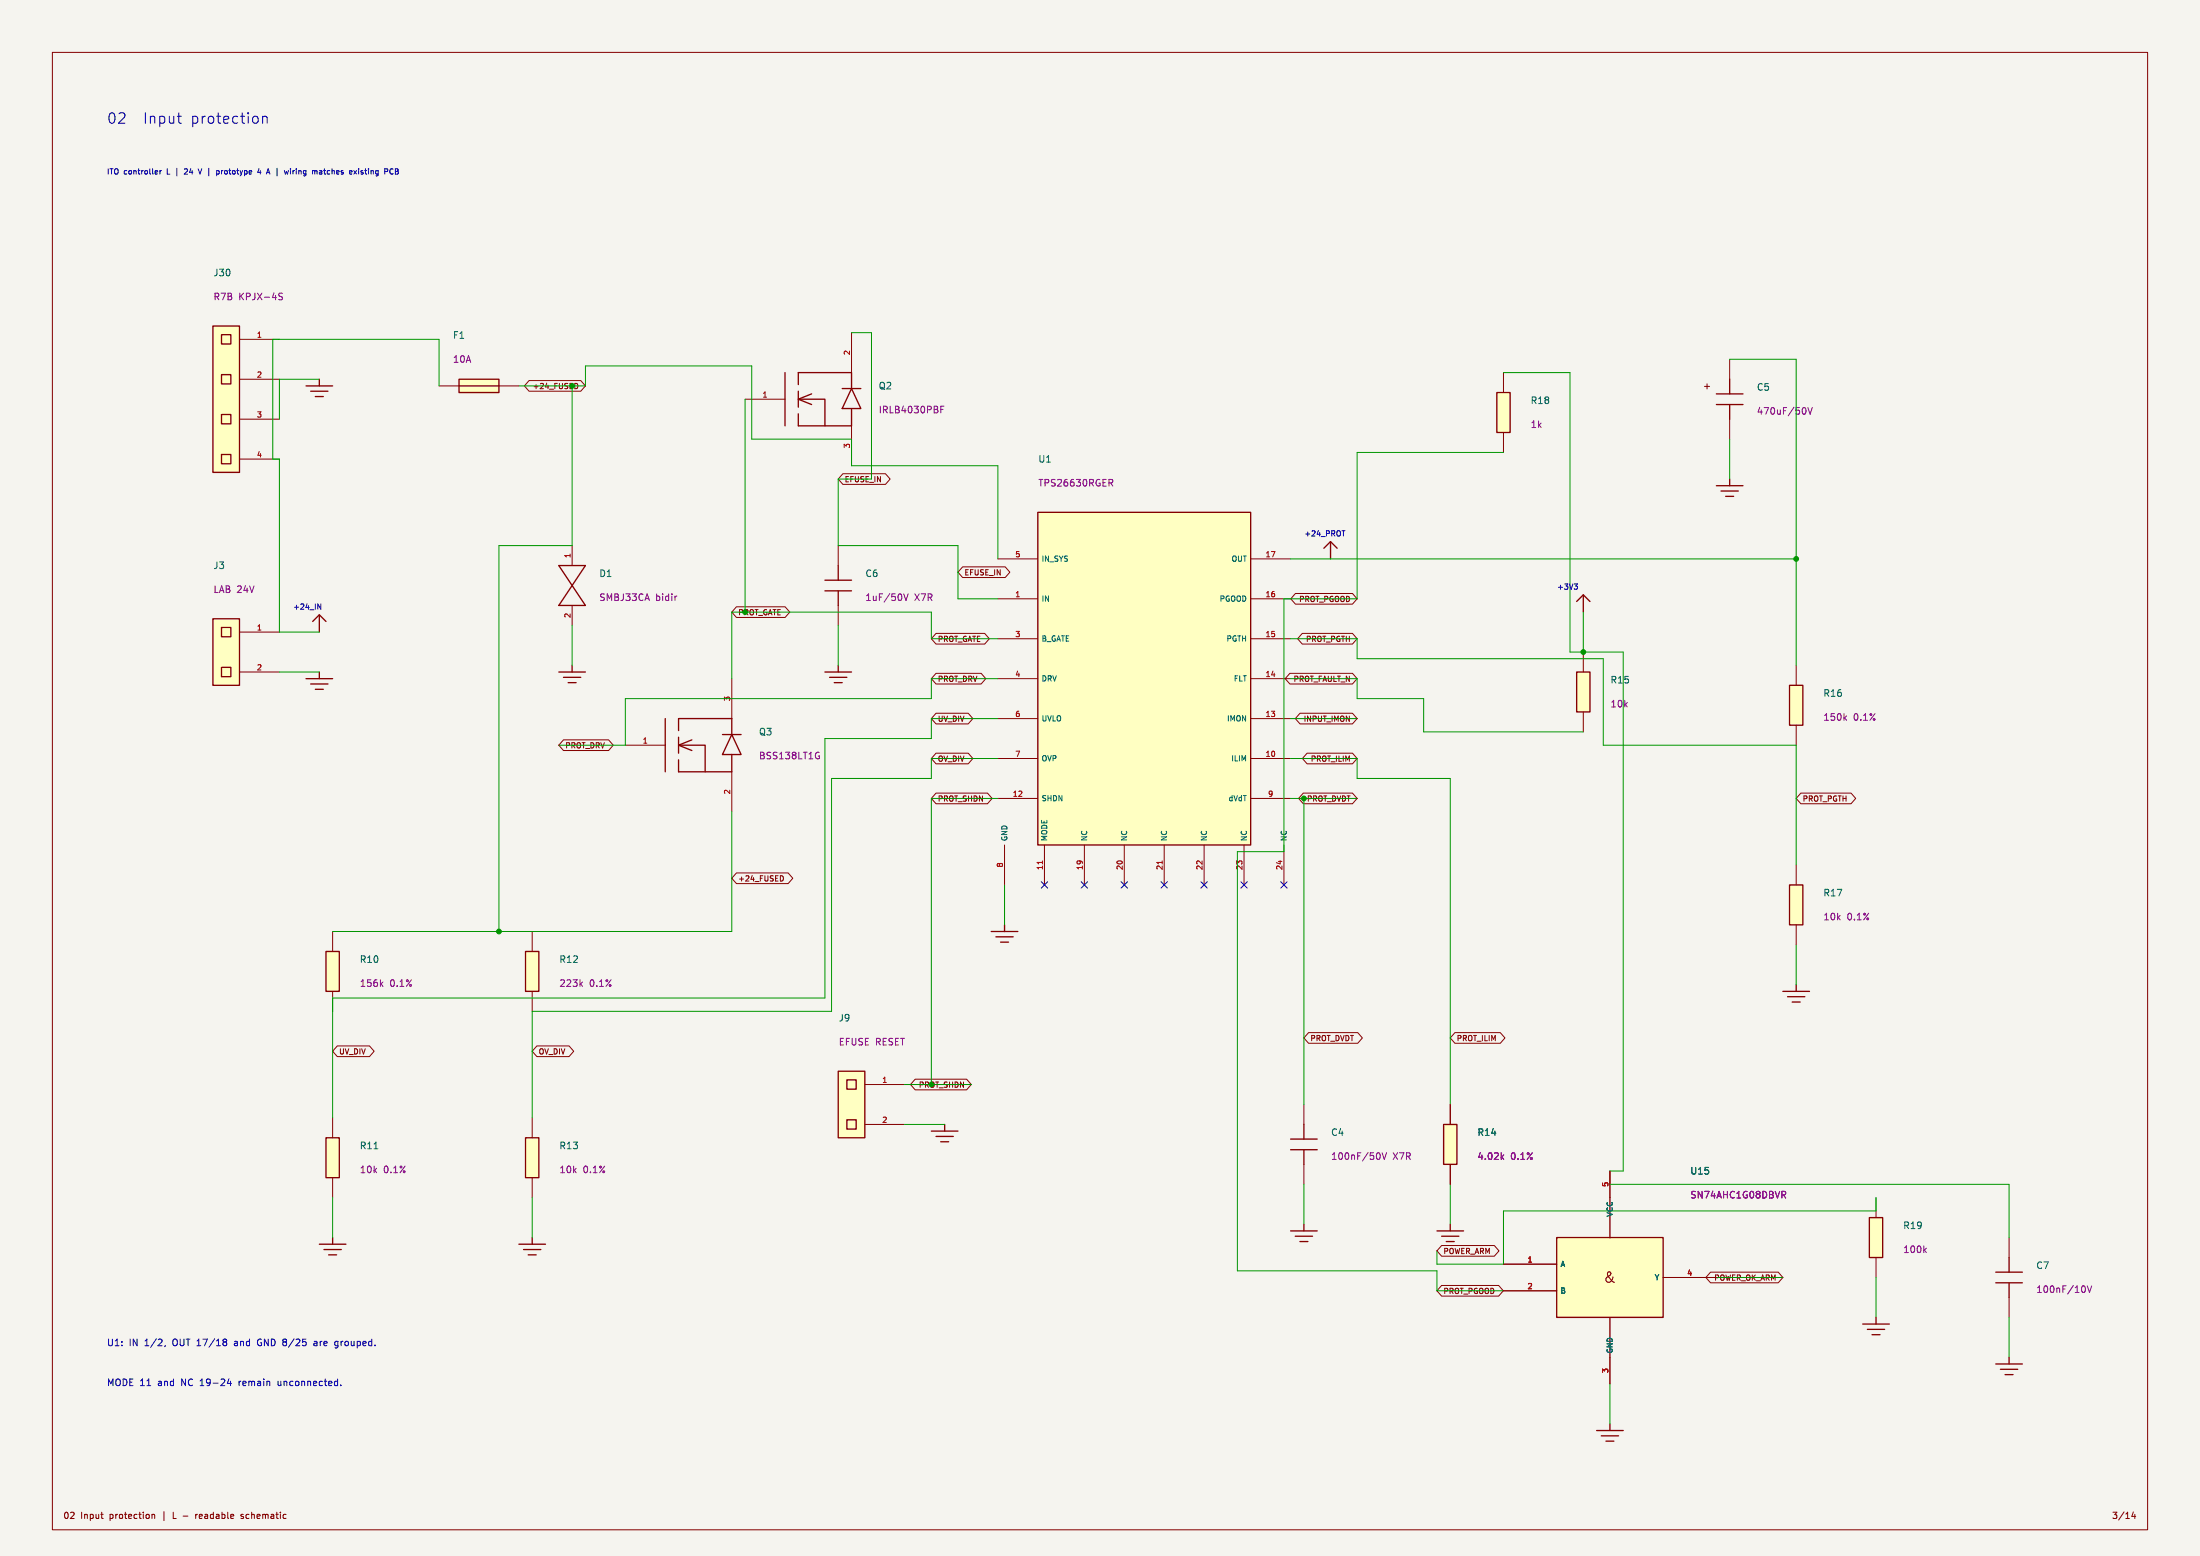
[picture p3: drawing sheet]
<svg xmlns="http://www.w3.org/2000/svg" width="420mm" height="297mm" viewBox="0 0 420 297" stroke-linecap="round" stroke-linejoin="round" font-family="sans-serif">
<path d="M0 0h420v297h-420z" fill="#f5f4ef" stroke="#f5f4ef" stroke-width=".19"/>
<path d="M10 10h400v282h-400zM19.2 289h.5M19.6 289.8h.1M29 289.2l.5-.1v.7M29 289v.8M33.1 288.6v1.2h.5M35 289.4h.9M37.4 289v.8M37.7 289l-.3 .3M46.4 289.1l-.2-.1-.2 .2v.2l.4 .1v.3h-.4M407.3 288.6l-.3 .8h.7M407.5 289v.8" fill="none" stroke="#840000" stroke-width=".19"/>
<g fill="#ffffc2">
<path d="M160 204.5h5.1v12.7h-5.1z"/>
<path d="M161.7 206.1h1.7v1.8h-1.7z"/>
<path d="M161.7 213.7h1.7v1.8h-1.7z"/>
</g>
<path d="M340.4 189.2h5M341.2 190.2h3.4M342.1 191.3h1.6M342.9 188v1.2M160 204.5h5.1v12.7h-5.1zM161.7 206.1h1.7v1.8h-1.7zM161.7 213.7h1.7v1.8h-1.7z" fill="none" stroke="#840000" stroke-width=".25"/>
<path d="M165.1 207h7.6M165.1 214.6h7.6" fill="none" stroke="#840000" stroke-width=".19"/>
<path d="M100.3 217.2h2.6v7.6h-2.6z" fill="#ffffc2"/>
<g fill="none" stroke="#840000" stroke-width=".25">
<path d="M100.3 217.2h2.6v7.6h-2.6zM177.8 215.9h5.1M178.7 216.9h3.3M179.6 217.9h1.5M180.3 214.6v1.3M246.4 217.4h5.1M246.4 219.5h5.1M248.9 214.6v2.8M248.9 219.5v2.7M61 237.5h5M61.8 238.5h3.4M62.7 239.5h1.6"/>
<path d="M63.5 236.2v1.3M99.1 237.5h5M99.9 238.5h3.4M100.8 239.5h1.6M101.6 236.2v1.3M246.4 234.9h5.1M247.3 236h3.3M248.2 237h1.5M248.9 233.7v1.2M355.6 252.7h5.1M356.5 253.7h3.3M357.4 254.8h1.5"/>
<path d="M358.1 251.5v1.2M381 242.8h5.1M381 244.9h5.1M383.5 240v2.8M383.5 244.9v2.7M383.5 259.1v1.2M381 260.3h5.1M381.9 261.4h3.3M382.8 262.4h1.5"/>
</g>
<path d="M101.6 213.4v3.8M248.9 210.8v3.8M101.6 224.8v3.8M248.9 222.2v3.9M383.5 236.2v3.8M383.5 247.6v3.9" fill="none" stroke="#840000" stroke-width=".19"/>
<path d="M263.2 220a.79 .79 0 0 1 0 1.3M263.8 220l.5 1.3 .4-1.3M397.8 245.4a.79 .79 0 0 1 0 1.3M398.5 245.4l.4 1.3 .4-1.3" fill="none" stroke="#840084" stroke-width=".19"/>
<path d="M62.2 217.2h2.6v7.6h-2.6z" fill="#ffffc2"/>
<path d="M189.2 177.8h5.1M190.1 178.8h3.3M191 179.8h1.5M191.8 176.5v1.3M62.2 217.2h2.6v7.6h-2.6z" fill="none" stroke="#840000" stroke-width=".25"/>
<path d="M63.5 213.4v3.8M63.5 224.8v3.8" fill="none" stroke="#840000" stroke-width=".19"/>
<path d="M71.4 219.3h.7" fill="none" stroke="#006464" stroke-width=".19"/>
<path d="M275.6 214.6h2.5v7.6h-2.5z" fill="#ffffc2"/>
<path d="M58.4 129.5h5.1M59.3 130.6h3.3M60.2 131.6h1.5M61 128.3v1.2M275.6 214.6h2.5v7.6h-2.5zM274.3 234.9h5.1M275.2 236h3.3M276.1 237h1.5M276.9 233.7v1.2" fill="none" stroke="#840000" stroke-width=".25"/>
<path d="M276.9 210.8v3.8M276.9 222.2v3.9" fill="none" stroke="#840000" stroke-width=".19"/>
<path d="M286.7 220.8l.4 .5M287.1 220.5l-.5 .4" fill="none" stroke="#840084" stroke-width=".19"/>
<g fill="#ffffc2">
<path d="M40.6 118.1h5.1v12.7h-5.1z"/>
<path d="M42.3 119.8h1.8v1.7h-1.8z"/>
<path d="M42.3 127.4h1.8v1.8h-1.8z"/>
</g>
<path d="M40.6 118.1h5.1v12.7h-5.1zM42.3 119.8h1.8v1.7h-1.8zM42.3 127.4h1.8v1.8h-1.8zM127 137.2v10.1M129.5 139.4v-2.2h10.2v3M129.5 142.2h5.1v5.1M129.5 140.7v3.1M132.1 141.2l-2.6 1 2.6 1.1M137.9 140.2h3.6M139.7 140.2l1.8 3.8h-3.6zM139.7 144v3.3h-10.2v-2.3" fill="none" stroke="#840000" stroke-width=".25"/>
<path d="M45.7 120.7h7.6M45.7 128.3h7.6M139.7 129.5v7.7M119.4 142.2h7.6M139.7 147.3v7.6" fill="none" stroke="#840000" stroke-width=".19"/>
<path d="M156.1 143.6h.3M156.2 144.3h.2v.4l-.3 .2" fill="none" stroke="#840084" stroke-width=".19"/>
<path d="M62.2 181.6h2.6v7.6h-2.6z" fill="#ffffc2"/>
<path d="M62.2 181.6h2.6v7.6h-2.6z" fill="none" stroke="#840000" stroke-width=".25"/>
<path d="M63.5 177.8v3.8M63.5 189.2v3.8" fill="none" stroke="#840000" stroke-width=".19"/>
<path d="M72.7 187.8l.4 .5M73.1 187.4l-.5 .5" fill="none" stroke="#840084" stroke-width=".19"/>
<path d="M297.2 236.2h20.3v15.3h-20.3z" fill="#ffffc2"/>
<path d="M297.2 236.2h20.3v15.3h-20.3zM307.3 228.6v7.6M307.3 251.5v7.6" fill="none" stroke="#840000" stroke-width=".25"/>
<path d="M307.3 223.5v5.1M287 241.3h10.2M287 246.4h10.2M307.3 259.1v5.1M317.5 243.8h10.2" fill="none" stroke="#840000" stroke-width=".19"/>
<path d="M340.2 227.4h.5l.2 .2-.1 .4-.6 .1M340.5 228.1l.4 .6" fill="none" stroke="#840084" stroke-width=".19"/>
<path d="M100.3 181.6h2.6v7.6h-2.6z" fill="#ffffc2"/>
<g fill="none" stroke="#840000" stroke-width=".25">
<path d="M149.9 71.1v10.2M152.4 76.2h5.1v5.1M152.4 73.4v-2.3h10.2v3.1M152.4 74.7v3M154.9 75.2l-2.5 1 2.5 1M160.8 74.2h3.5M162.6 74.2l1.7 3.8h-3.5zM162.6 78v3.3h-10.2v-2.3M59.7 118.6l1.3-1.3 1.2 1.3M61 117.3v3.4M157.5 110.7h5.1M157.5 112.8h5.1"/>
<path d="M160 108v2.7M160 112.8v2.8M100.3 181.6h2.6v7.6h-2.6z"/>
</g>
<path d="M142.2 76.2h7.7M162.6 63.5v7.6M162.6 81.3v7.6M160 104.1v3.9M160 115.6v3.8M101.6 177.8v3.8M101.6 189.2v3.8" fill="none" stroke="#840000" stroke-width=".19"/>
<path d="M179.6 78.1h.4M180.2 77.5h-.6v1.3M172.5 113.4l.5 1.2 .4-1.2M110.8 187.8l.4 .5M111.2 187.4l-.5 .5" fill="none" stroke="#840084" stroke-width=".19"/>
<path d="M198.1 97.8h40.7v63.5h-40.7z" fill="#ffffc2"/>
<g fill="none" stroke="#840000" stroke-width=".25">
<path d="M58.4 73.7h5.1M59.3 74.7h3.3M60.2 75.7h1.5M61 72.4v1.3M198.1 97.8h40.7v63.5h-40.7zM106.7 108h5.1l-2.6 3.8zM109.2 111.8l2.6 3.8h-5.1zM106.7 128.3h5.1M107.6 129.3h3.3M108.5 130.3h1.5M109.2 127v1.3M157.5 128.3h5.1"/>
<path d="M158.4 129.3h3.3M159.3 130.3h1.5M160 127v1.3M304.8 273h5.1M305.7 274.1h3.3M306.6 275.1h1.5M307.3 271.8v1.2"/>
</g>
<g fill="none" stroke="#840000" stroke-width=".19">
<path d="M109.2 104.1v3.9M109.2 115.6v3.8M190.5 106.7h7.6M190.5 114.3h7.6M238.8 106.7h7.6M238.8 114.3h7.6M190.5 121.9h7.6M190.5 129.5h7.6M190.5 137.2h7.6M238.8 121.9h7.6M238.8 129.5h7.6M238.8 137.2h7.6"/>
<path d="M190.5 144.8h7.6M190.5 152.4h7.6M238.8 144.8h7.6M238.8 152.4h7.6M191.8 161.3v7.6M199.4 161.3v7.6M207 161.3v7.6M214.6 161.3v7.6M222.2 161.3v7.6M229.9 161.3v7.6M237.5 161.3v7.6M245.1 161.3v7.6"/>
</g>
<path d="M199 164.3v.6M221.9 164.3v.6" fill="none" stroke="#a90000" stroke-width=".19"/>
<path d="M211.7 91.5h.5l.2 .3-.1 .3-.6 .1M212 92.2l.4 .6M129.1 113.8h.1" fill="none" stroke="#840084" stroke-width=".19"/>
<g fill="#ffffc2">
<path d="M40.6 62.2h5.1v28h-5.1z"/>
<path d="M42.3 63.9h1.8v1.8h-1.8z"/>
<path d="M42.3 71.5h1.8v1.8h-1.8z"/>
<path d="M42.3 79.1h1.8v1.8h-1.8z"/>
<path d="M42.3 86.7h1.8v1.8h-1.8z"/>
</g>
<path d="M40.6 62.2h5.1v28h-5.1zM42.3 63.9h1.8v1.8h-1.8zM42.3 71.5h1.8v1.8h-1.8zM42.3 79.1h1.8v1.8h-1.8zM42.3 86.7h1.8v1.8h-1.8zM252.7 104.6l1.3-1.2 1.3 1.2M254 103.4v3.3" fill="none" stroke="#840000" stroke-width=".25"/>
<path d="M45.7 64.8h7.6M45.7 72.4h7.6M45.7 80h7.6M45.7 87.6h7.6" fill="none" stroke="#840000" stroke-width=".19"/>
<path d="M53.3 56.4l.5 .3 .1 .3-.2 .2h-.5M53.9 56h-.4l-.2 .1" fill="none" stroke="#840084" stroke-width=".19"/>
<path d="M87.6 72.4h7.6v2.5h-7.6z" fill="#ffffc2"/>
<path d="M87.6 72.4h7.6v2.5h-7.6zM87.6 73.7h7.6" fill="none" stroke="#840000" stroke-width=".25"/>
<path d="M83.8 73.7h3.8M95.2 73.7h3.9" fill="none" stroke="#840000" stroke-width=".19"/>
<path d="M356.9 232.4h2.5v7.6h-2.5z" fill="#ffffc2"/>
<path d="M356.9 232.4h2.5v7.6h-2.5z" fill="none" stroke="#840000" stroke-width=".25"/>
<path d="M358.1 228.6v3.8M358.1 240v3.8" fill="none" stroke="#840000" stroke-width=".19"/>
<path d="M367.4 238.6l.3 .5M367.7 238.2l-.4 .5" fill="none" stroke="#840084" stroke-width=".19"/>
<path d="M301 128.3h2.5v7.6h-2.5z" fill="#ffffc2"/>
<path d="M301 128.3h2.5v7.6h-2.5z" fill="none" stroke="#840000" stroke-width=".25"/>
<path d="M302.3 124.5v3.8M302.3 135.9v3.8" fill="none" stroke="#840000" stroke-width=".19"/>
<path d="M285.7 74.9h2.6v7.7h-2.6z" fill="#ffffc2"/>
<path d="M285.7 74.9h2.6v7.7h-2.6zM327.7 75.2h5M327.7 77.2h5M330.2 72.4v2.8M330.2 77.2v2.8M327.7 92.7h5M328.5 93.7h3.4M329.4 94.7h1.6M330.2 91.4v1.3M301 114.8l1.3-1.3 1.2 1.3M302.3 113.5v3.3" fill="none" stroke="#840000" stroke-width=".25"/>
<path d="M287 71.1v3.8M330.2 68.6v3.8M287 82.6v3.8M330.2 80v3.8" fill="none" stroke="#840000" stroke-width=".19"/>
<path d="M344.5 77.8a.79 .79 0 0 1 0 1.3M345.1 77.8l.5 1.3 .4-1.3" fill="none" stroke="#840084" stroke-width=".19"/>
<path d="M341.6 168.9h2.6v7.6h-2.6z" fill="#ffffc2"/>
<path d="M341.6 168.9h2.6v7.6h-2.6z" fill="none" stroke="#840000" stroke-width=".25"/>
<path d="M342.9 165.1v3.8M342.9 176.5v3.8" fill="none" stroke="#840000" stroke-width=".19"/>
<path d="M341.6 130.8h2.6v7.6h-2.6z" fill="#ffffc2"/>
<path d="M341.6 130.8h2.6v7.6h-2.6z" fill="none" stroke="#840000" stroke-width=".25"/>
<g fill="none" stroke="#840000" stroke-width=".19">
<path d="M101 72.6h9.9l.9 1.1-.9 1h-9.9l-.9-1zM109.7 73.2a.51 .51 0 0 1 .6 .5 .51 .51 0 0 1-.6 .5M160.9 90.4h8.1l.9 1-.9 1.1h-8.1l-.9-1.1zM140.6 115.8h9.3l.9 1-.9 1.1h-9.3l-.9-1.1zM183.8 108.2h8.1l.9 1-.9 1h-8.1l-.9-1zM247.3 113.3h10.9l.9 1-.9 1h-10.9l-.9-1zM178.7 128.5h8.6l.9 1-.9 1.1h-8.6l-.9-1.1zM178.7 136.1h6.1l.9 1.1-.9 1h-6.1l-.9-1zM178.7 120.9h9.3l.9 1-.9 1h-9.3l-.9-1zM246.2 128.5h12l.9 1-.9 1.1h-12l-.9-1.1zM248.2 136.1h10l.9 1.1-.9 1h-10l-.9-1zM248.6 120.9h9.6l.9 1-.9 1h-9.6l-.9-1z"/>
<path d="M342.9 127v3.8M342.9 138.4v3.8M107.6 141.2h8.6l.9 1-.9 1.1h-8.6l-.9-1.1zM178.7 143.8h6.1l.9 1-.9 1h-6.1l-.9-1zM178.7 151.4h9.8l.9 1-.9 1h-9.8l-.9-1zM248.8 151.4h9.4l.9 1-.9 1h-9.4l-.9-1zM249.5 143.8h8.7l.9 1-.9 1h-8.7l-.9-1zM343.8 151.4h9.6l.9 1-.9 1h-9.6l-.9-1zM140.6 166.6h9.9l.9 1-.9 1.1h-9.9l-.9-1.1zM149.2 167.2a.55 .55 0 0 1 .4 .5 .55 .55 0 0 1-.4 .5M64.4 199.6h6.1l.9 1.1-.9 1h-6.1l-.9-1zM102.5 199.6h6.1l.9 1.1-.9 1h-6.1l-.9-1z"/>
<path d="M249.8 197.1h9.4l.9 1-.9 1h-9.4l-.9-1zM277.7 197.1h8.7l.9 1-.9 1h-8.7l-.8-1zM174.7 206h9.8l.9 1-.9 1h-9.8l-.9-1zM276.9 210.8v3.8M275.2 237.7h10.1l.9 1.1-.9 1h-10.1l-.9-1zM276.9 222.2v3.9M307.3 223.5v5.1M275.2 245.4h10.9l.9 1-.9 1h-10.9l-.9-1zM287 241.3h10.2M287 246.4h10.2M307.3 259.1v5.1M317.5 243.8h10.2"/>
<path d="M326.6 242.8h12.9l.9 1-.9 1.1h-12.9l-.9-1.1z"/>
</g>
<path d="M352.1 137l.4 .5M352.5 136.6l-.5 .5M286.7 220.8l.4 .5M287.1 220.5l-.5 .4M340.2 227.4h.5l.2 .2-.1 .4-.6 .1M340.5 228.1l.4 .6" fill="none" stroke="#840084" stroke-width=".19"/>
<g fill="none" stroke="#009600" stroke-width=".19">
<path d="M61 72.4h-7.7v7.6M83.8 73.7v-8.9h-31.7v22.8h1.2v33.1h7.7M99.1 73.7h12.7v-3.8h31.7v13.9h19.1v5.1h27.9v17.8M109.2 73.7v30.4h-14v73.7M142.2 76.2v40.6M162.6 63.5h3.8v27.9h-6.4v12.7h22.9v10.2h7.6M287 71.1h12.7v53.4h10.2v99h-2.6v2.6h76.2v10.1M330.2 68.6h12.7v58.4M287 86.4h-27.9v27.9h-14v48.3h-8.9v80h38.1v3.8h12.7M330.2 83.8v7.6M109.2 119.4v7.6M160 119.4v7.6"/>
<path d="M246.4 106.7h96.5M302.3 116.8v7.7M53.3 128.3h7.7M190.5 129.5h-12.7v3.9h-58.4v8.8h-12.7M190.5 121.9h-12.7v-5.1h-38.1v12.7M190.5 137.2h-12.7v3.8h-20.3v49.5h-94v22.9M246.4 129.5h12.7v3.9h12.7v6.3h30.5M246.4 121.9h12.7v3.8h47v16.5h36.8v22.9M246.4 137.2h12.7M139.7 154.9v22.9h-76.2M190.5 144.8h-12.7v3.8h-19.1v44.4h-57.1v20.4M190.5 152.4h-12.7v54.6"/>
<path d="M246.4 144.8h12.7v3.8h17.8v62.2M246.4 152.4h12.7M248.9 152.4v58.4M191.8 168.9v7.6M342.9 180.3v7.7M172.7 207h12.7M172.7 214.6h7.6M63.5 228.6v7.6M101.6 228.6v7.6M248.9 226.1v7.6M276.9 226.1v7.6M358.1 228.6v2.5h-71.1v10.2h-12.7v-2.5"/>
<path d="M327.7 243.8h12.7M358.1 243.8v7.7M383.5 251.5v7.6M307.3 264.2v7.6"/>
</g>
<g fill="none" stroke="#000084" stroke-width=".19">
<path d="M198.8 168.3l1.2 1.2M200 168.3l-1.2 1.2M206.4 168.3l1.2 1.2M207.6 168.3l-1.2 1.2M214 168.3l1.2 1.2M215.2 168.3l-1.2 1.2M221.6 168.3l1.3 1.2M222.9 168.3l-1.3 1.2M229.3 168.3l1.2 1.2M230.5 168.3l-1.2 1.2M236.9 168.3l1.2 1.2M238.1 168.3l-1.2 1.2"/>
<path d="M244.5 168.3l1.2 1.2M245.7 168.3l-1.2 1.2"/>
</g>
<g fill="none" stroke="#0000c2" stroke-width=".19">
<path d="M30 32.6l.1 .2-.5 .1M30 33.2h.1M30.5 32.6v.6M30.8 32.6l-.3 .1M33.8 22.2h.8M34.2 23.4l.4 .1M35.6 32.2l-.4 .1M35.8 32.7l-.6 .5h.6M37.8 32.2l.4 1 .3-1M41.5 32.6l.4 .1-.1 .4-.3 .1M42.3 32.6v.6M42.5 32.6l-.2 .1"/>
<path d="M49.4 32.2l-.2 .7h.6M49.7 32.6v.6M50.1 22.4a.5 .5 0 0 1 .9 .1v1M50.1 22.2v1.3M55.9 32.6v.6M56.2 32.6l-.3 .1M61 32.6h.4v.6M61.4 32.8l-.4 .2 .1 .2h.3M61.8 32.6h.4M61.9 32.2l.1 1M68.5 32.2v.1M68.5 32.6v.6"/>
<path d="M69.3 32.6h-.3l-.1 .1 .4 .3M69.3 33.1l-.1 .1h-.3M74.8 32.2l.2 .1M75 33.1l-.2 .1M75.5 32.2h.3l.2 .2-.2 .3 .2 .1 .1 .2-.2 .2h-.4zM75.5 32.7h.3M60.7 115.3l.6 1v-1M256.2 101.3h.6M300.5 111.5h.7l-.4 .4M301 111.9l.2 .1v.3l-.2 .2M31.5 256.8l-.1 .3M43 255.6l.3 .2-.3 .3 .3 .3v.2l-.3 .3"/>
<path d="M44.9 256l-.1 .1M44.9 256.4l-.2 .2 .2 .3M49.6 255.6a.68 .68 0 0 0-.5 .6 .68 .68 0 0 0 .5 .7M60 256.1h.5v.8M60.5 256.3l-.4 .1-.2 .2 .2 .3 .4-.1M64.1 256l.4 .1M64.5 256.8l-.4 .1M64.5 256v1.1l-.2 .2M43.4 264.1h.8M44 263.6v.9M45.6 263.6v.9M45.9 263.6l-.3 .3"/>
<path d="M53.1 263.6v.7l.3 .2M65.1 264.4v.1"/>
</g>
<g fill="#009600" stroke="#009600" stroke-width=".19">
<circle cx="95.2" cy="177.8" r=".46"/>
<circle cx="248.9" cy="152.4" r=".46"/>
<circle cx="342.9" cy="106.7" r=".46"/>
<circle cx="302.3" cy="124.5" r=".46"/>
</g>
<g font-size="2.8" fill="#0000c2">
<text x="20.3" y="23.8">02</text>
<text x="27.3" y="23.8">Input</text>
<text x="36.4" y="23.8">protection</text>
</g>
<text font-size="2.8" fill="#840000" x="306.1" y="245.1">&amp;</text>
<g font-size="1.8" fill="#006464">
<text x="40.6" y="52.9">J30</text>
<text x="86.4" y="64.9">F1</text>
<text x="167.6" y="74.5">Q2</text>
<text x="292.1" y="77.3">R18</text>
<text x="335.3" y="74.8">C5</text>
<text x="198.1" y="88.5">U1</text>
<text x="40.6" y="108.8">J3</text>
<text x="114.3" y="110.3">D1</text>
<text x="165.1" y="110.3">C6</text>
<text x="307.3" y="130.7">R15</text>
<text x="348" y="133.2">R16</text>
<text x="144.8" y="140.6">Q3</text>
<text x="348" y="171.3">R17</text>
<text x="68.6" y="184">R10</text>
<text x="106.7" y="184">R12</text>
<text x="160" y="195.2">J9</text>
<text x="68.6" y="219.6">R11</text>
<text x="106.7" y="219.6">R13</text>
<text x="254" y="217">C4</text>
<text x="281.9" y="217">R14</text>
<text x="322.6" y="224.4">U15</text>
<text x="363.2" y="234.8">R19</text>
<text x="388.6" y="242.4">C7</text>
</g>
<g font-size="1.8" fill="#840084">
<text x="40.6" y="57.5">R7B</text>
<text x="45.6" y="57.5">KPJX-4S</text>
<text x="86.4" y="69.4">10A</text>
<text x="167.6" y="79.1">IRLB4030PBF</text>
<text x="292.1" y="81.9">1k</text>
<text x="335.3" y="79.3">470uF/50V</text>
<text x="198.1" y="93.1">TPS26630RGER</text>
<text x="40.6" y="113.4">LAB 24V</text>
<text x="114.3" y="114.9">SMBJ33CA</text>
<text x="125.2" y="114.9">bidir</text>
<text x="165.1" y="114.9">1uF/50V</text>
<text x="174.6" y="114.9">X7R</text>
<text x="307.3" y="135.2">10k</text>
<text x="348" y="137.8">150k</text>
<text x="353.8" y="137.8">0.1%</text>
<text x="144.8" y="145.1">BSS138LT1G</text>
<text x="348" y="175.9">10k</text>
<text x="352.6" y="175.9">0.1%</text>
<text x="68.6" y="188.6">156k</text>
<text x="74.4" y="188.6">0.1%</text>
<text x="106.7" y="188.6">223k</text>
<text x="112.5" y="188.6">0.1%</text>
<text x="160" y="199.7">EFUSE RESET</text>
<text x="254" y="221.6">100nF/50V</text>
<text x="265.9" y="221.6">X7R</text>
<text x="281.9" y="221.6">4.02k</text>
<text x="288.4" y="221.6">0.1%</text>
<text x="68.6" y="224.1">10k</text>
<text x="73.2" y="224.1">0.1%</text>
<text x="106.7" y="224.1">10k</text>
<text x="111.3" y="224.1">0.1%</text>
<text x="322.6" y="229">SN74AHC1G08DBVR</text>
<text x="363.2" y="239.4">100k</text>
<text x="388.6" y="247">100nF/10V</text>
</g>
<text font-size="1.8" fill="#840000" x="325" y="74.5">+</text>
<g font-size="1.8" fill="#0000c2">
<text x="20.3" y="257.2">U1:</text>
<text x="24.6" y="257.2">IN</text>
<text x="27.7" y="257.2">1/2,</text>
<text x="33.3" y="257.2">OUT 17/18</text>
<text x="45.4" y="257.2">and</text>
<text x="50" y="257.2">GND 8/25</text>
<text x="61.2" y="257.2">are</text>
<text x="65.4" y="257.2">grouped.</text>
<text x="20.3" y="264.8">MODE 11</text>
<text x="30.3" y="264.8">and</text>
<text x="34.9" y="264.8">NC 19-24</text>
<text x="46.3" y="264.8">remain</text>
<text x="53.9" y="264.8">unconnected.</text>
</g>
<g font-size="1.7" fill="#840000">
<text x="12" y="290">02</text>
<text x="15.4" y="290">Input</text>
<text x="21.1" y="290">protection</text>
<text x="31.3" y="290">|</text>
<text x="38.3" y="290">readable</text>
<text x="47.2" y="290">schematic</text>
<text x="403.1" y="290">3/14</text>
</g>
<g font-size="1.4" fill="#0000c2">
<text x="20.3" y="33.5">ITO</text>
<text x="23.7" y="33.5">controller</text>
<text x="32.1" y="33.5">L</text>
<text x="34" y="33.5">|</text>
<text x="35.9" y="33.5">24</text>
<text x="38.9" y="33.5">V |</text>
<text x="42.8" y="33.5">prototype</text>
<text x="50.9" y="33.5">4</text>
<text x="52.9" y="33.5">A |</text>
<text x="56.8" y="33.5">wiring</text>
<text x="62.4" y="33.5">matches</text>
<text x="69.7" y="33.5">existing</text>
<text x="248.9" y="102.6">+24_PROT</text>
<text x="297.2" y="112.8">+3V3</text>
<text x="55.9" y="116.6">+24_IN</text>
</g>
<g font-size="1.4" fill="#a90000">
<text x="48.9" y="64.5">1</text>
<text x="162.3" y="67.9" transform="rotate(-90 162.3 67.9)">2</text>
<text x="48.9" y="72.1">2</text>
<text x="145.4" y="75.9">1</text>
<text x="48.9" y="79.8">3</text>
<text x="48.9" y="87.4">4</text>
<text x="162.3" y="85.7" transform="rotate(-90 162.3 85.7)">3</text>
<text x="109" y="106.7" transform="rotate(-90 109 106.7)">1</text>
<text x="193.7" y="106.4">5</text>
<text x="241.5" y="106.4">17</text>
<text x="109" y="118.1" transform="rotate(-90 109 118.1)">2</text>
<text x="193.7" y="114">1</text>
<text x="241.5" y="114">16</text>
<text x="48.9" y="120.4">1</text>
<text x="193.7" y="121.7">3</text>
<text x="241.5" y="121.7">15</text>
<text x="48.9" y="128">2</text>
<text x="193.7" y="129.3">4</text>
<text x="241.5" y="129.3">14</text>
<text x="139.4" y="134" transform="rotate(-90 139.4 134)">3</text>
<text x="193.7" y="136.9">6</text>
<text x="241.5" y="136.9">13</text>
<text x="122.6" y="142">1</text>
<text x="193.7" y="144.5">7</text>
<text x="241.5" y="144.5">10</text>
<text x="139.4" y="151.7" transform="rotate(-90 139.4 151.7)">2</text>
<text x="193.2" y="152.1">12</text>
<text x="242" y="152.1">9</text>
<text x="191.5" y="165.7" transform="rotate(-90 191.5 165.7)">8</text>
<text x="199.1" y="166.2" transform="rotate(-90 199.1 166.2)">11</text>
<text x="206.8" y="166.2" transform="rotate(-90 206.8 166.2)">19</text>
<text x="214.4" y="166.2" transform="rotate(-90 214.4 166.2)">20</text>
<text x="222" y="166.2" transform="rotate(-90 222 166.2)">21</text>
<text x="229.6" y="166.2" transform="rotate(-90 229.6 166.2)">22</text>
<text x="237.2" y="166.2" transform="rotate(-90 237.2 166.2)">23</text>
<text x="244.9" y="166.2" transform="rotate(-90 244.9 166.2)">24</text>
<text x="168.3" y="206.8">1</text>
<text x="168.3" y="214.4">2</text>
<text x="307.1" y="226.7" transform="rotate(-90 307.1 226.7)">5</text>
<text x="291.5" y="241">1</text>
<text x="322" y="243.6">4</text>
<text x="291.5" y="246.1">2</text>
<text x="307.1" y="262.2" transform="rotate(-90 307.1 262.2)">3</text>
</g>
<g font-size="1.4" fill="#009600">
<text x="101.6" y="74.5">+24_FUSED</text>
<text x="140.8" y="117.6">PROT_GATE</text>
<text x="175.3" y="207.8">PROT_SHDN</text>
</g>
<g font-size="1.4" fill="#840000">
<text x="161.2" y="92.2">EFUSE_IN</text>
<text x="184" y="110">EFUSE_IN</text>
<text x="247.9" y="115.1">PROT_PGOOD</text>
<text x="178.9" y="122.7">PROT_GATE</text>
<text x="249.2" y="122.7">PROT_PGTH</text>
<text x="178.9" y="130.3">PROT_DRV</text>
<text x="246.8" y="130.3">PROT_FAULT_N</text>
<text x="178.9" y="138">UV_DIV</text>
<text x="248.7" y="138">INPUT_IMON</text>
<text x="107.8" y="143">PROT_DRV</text>
<text x="178.9" y="145.6">OV_DIV</text>
<text x="250.1" y="145.6">PROT_ILIM</text>
<text x="178.9" y="153.2">PROT_SHDN</text>
<text x="249.4" y="153.2">PROT_DVDT</text>
<text x="344" y="153.2">PROT_PGTH</text>
<text x="140.8" y="168.4">+24_FUSED</text>
<text x="64.6" y="201.5">UV_DIV</text>
<text x="102.7" y="201.5">OV_DIV</text>
<text x="250.1" y="198.9">PROT_DVDT</text>
<text x="278" y="198.9">PROT_ILIM</text>
<text x="275.5" y="239.6">POWER_ARM</text>
<text x="327.1" y="244.6">POWER_OK_ARM</text>
<text x="275.5" y="247.2">PROT_PGOOD</text>
</g>
<g font-size="1.4" fill="#006464">
<text x="198.8" y="107.4">IN_SYS</text>
<text x="235" y="107.4">OUT</text>
<text x="198.8" y="115">IN</text>
<text x="232.7" y="115">PGOOD</text>
<text x="198.8" y="122.7">B_GATE</text>
<text x="234" y="122.7">PGTH</text>
<text x="198.8" y="130.3">DRV</text>
<text x="235.4" y="130.3">FLT</text>
<text x="198.8" y="137.9">UVLO</text>
<text x="234.1" y="137.9">IMON</text>
<text x="198.8" y="145.5">OVP</text>
<text x="234.9" y="145.5">ILIM</text>
<text x="198.8" y="153.1">SHDN</text>
<text x="234.4" y="153.1">dVdT</text>
<text x="192.5" y="160.7" transform="rotate(-90 192.5 160.7)">GND</text>
<text x="200.1" y="160.7" transform="rotate(-90 200.1 160.7)">MODE</text>
<text x="207.7" y="160.7" transform="rotate(-90 207.7 160.7)">NC</text>
<text x="215.4" y="160.7" transform="rotate(-90 215.4 160.7)">NC</text>
<text x="223" y="160.7" transform="rotate(-90 223 160.7)">NC</text>
<text x="230.6" y="160.7" transform="rotate(-90 230.6 160.7)">NC</text>
<text x="238.2" y="160.7" transform="rotate(-90 238.2 160.7)">NC</text>
<text x="245.8" y="160.7" transform="rotate(-90 245.8 160.7)">NC</text>
<text x="308.1" y="232.4" transform="rotate(-90 308.1 232.4)">VCC</text>
<text x="297.8" y="242">A</text>
<text x="315.7" y="244.6">Y</text>
<text x="297.8" y="247.1">B</text>
<text x="308.1" y="258.4" transform="rotate(-90 308.1 258.4)">GND</text>
</g>
</svg>
